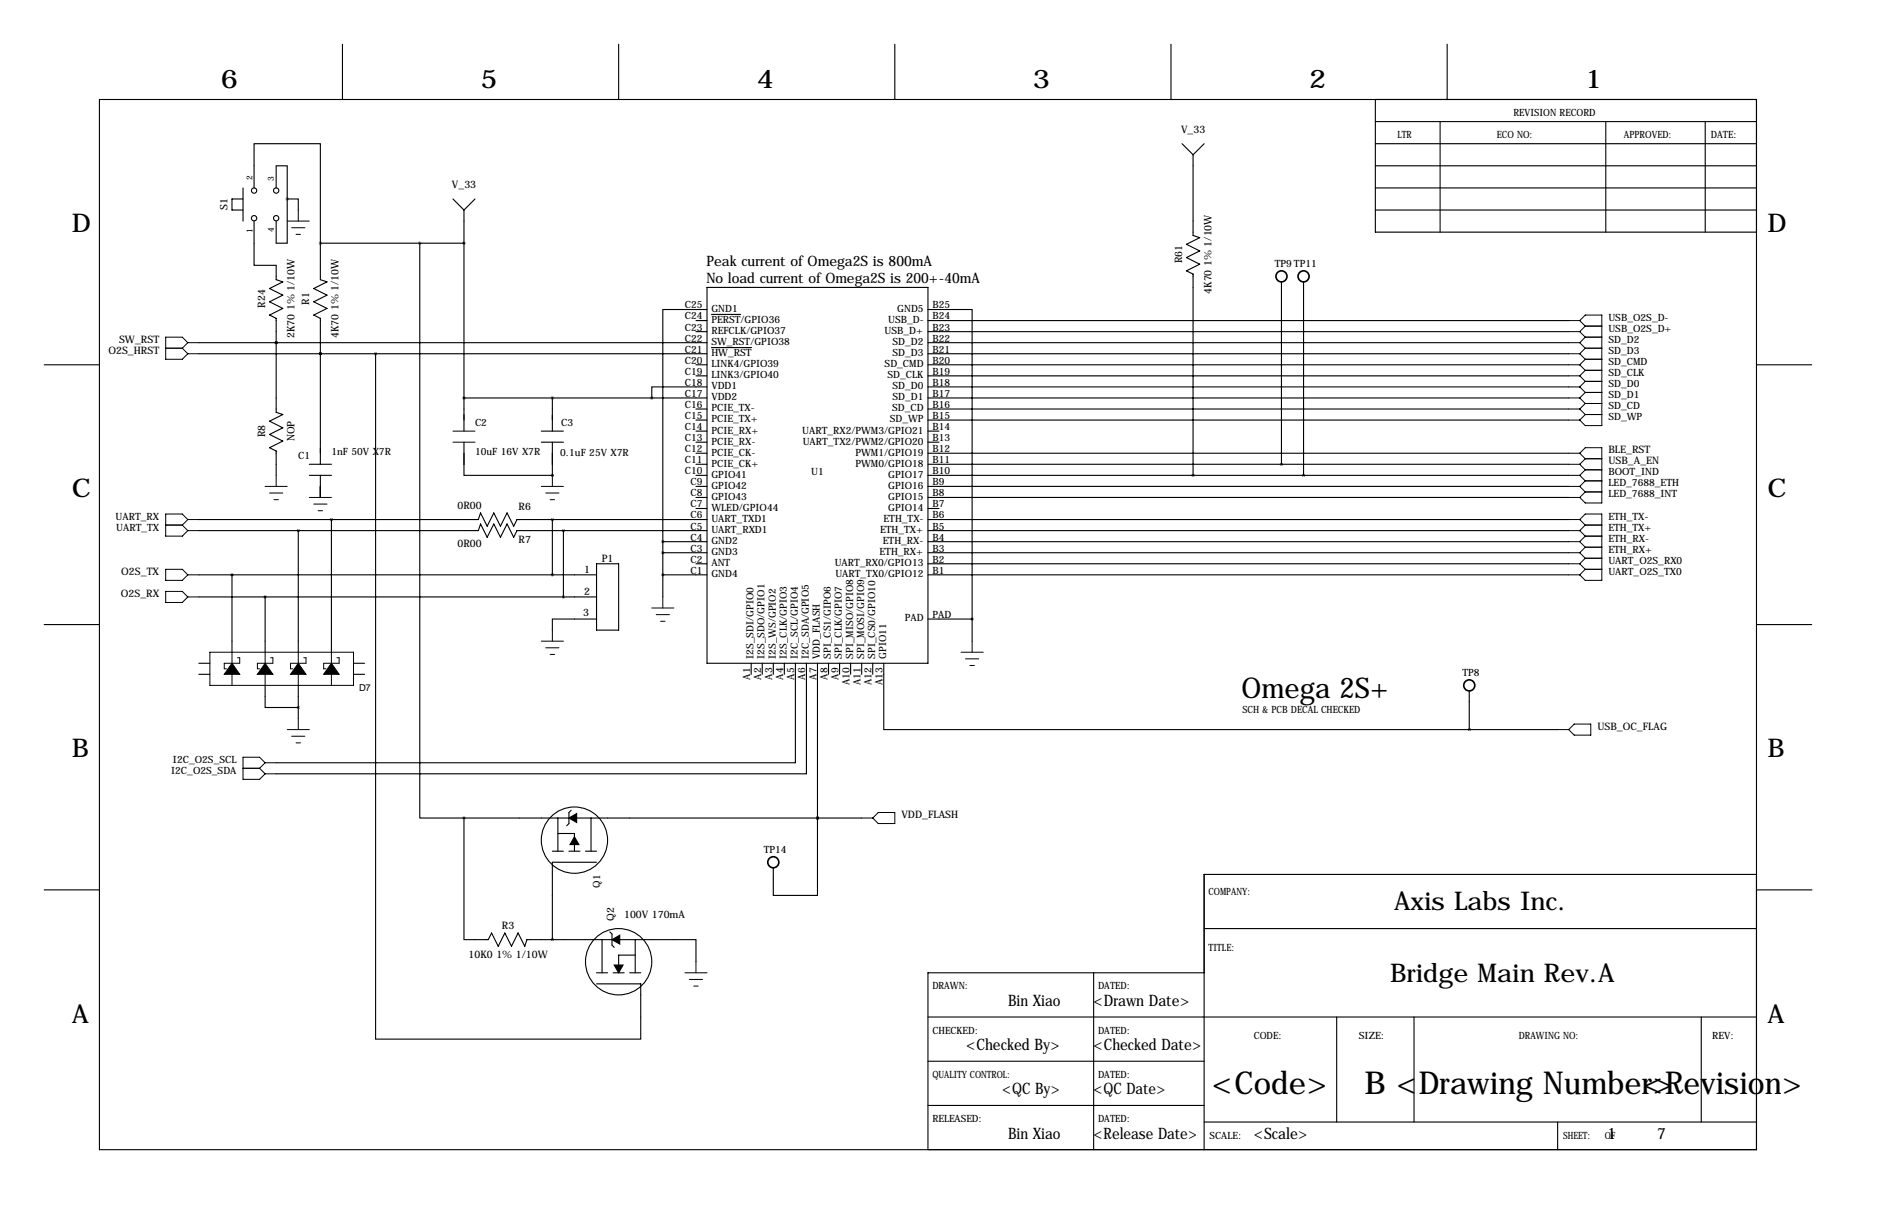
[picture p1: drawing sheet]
<svg xmlns="http://www.w3.org/2000/svg" width="432mm" height="279mm" viewBox="0 0 432 279" stroke-linecap="round" stroke-linejoin="round" font-family="sans-serif">
<g fill="none" stroke="#000" stroke-width=".25">
<path d="M78.7 10.2v12.7M142.2 10.2v12.7M205.7 10.2v12.7M269.2 10.2v12.7M332.7 10.2v12.7M22.9 22.9h381v241.3h-381zM271.8 33l2.5 2.6M274.3 35.6v18.5l1.5 .5-3 1.5 3 1.6-3 1.5 3 1.5-3 1.5 1.5 .8v46.2M276.9 33l-2.6 2.6M316.2 27.9h87.7M316.2 33h87.7M316.2 22.9v30.4h87.7"/>
<path d="M316.2 38.1h87.7M331.1 27.9v25.4M369.2 27.9v25.4M392.1 27.9v25.4M55.9 45.7h-2.6v2.6h2.6M55.9 43.2v7.6M58.4 50.8v10.2h5.1v3.3l1.5 .5-3 1.5 3 1.5-3 1.5 3 1.6-3 1.5 1.5 .8v21.5l1.5 .5-3 1.6 3 1.5-3 1.5 3 1.5-3 1.6 1.5 .7v5.6M58.4 43.2v-10.2h15.3v22.9M63.5 43.2v-5.1h2.5v7.6M66 45.7v10.2h-2.5v-5.1M66 45.7h2.6v2.6M73.7 55.9v8.4l1.5 .5-3.1 1.5 3.1 1.5-3.1 1.5 3.1 1.6-3.1 1.5 1.6 .8v33.5"/>
<path d="M73.7 55.9h33M96.5 55.9v132.1h10.2M104.1 45.7l2.6 2.6M106.7 48.3v50.8M109.2 45.7l-2.5 2.6M316.2 43.2h87.7M316.2 48.3h87.7M45.7 78.7h116.9M63.5 78.7h.1M160 73.7h2.6M160 76.2h2.6M162.6 71.1h-10.2v53.4"/>
<path d="M162.6 66h50.8v86.4h-50.8zM163.6 72.2h6.7M163.6 79.9h9.2M213.4 71.1h10.1v71.1M213.4 73.7h147.3M213.4 76.2h147.3M213.4 78.7h147.3M294.6 64.8v41.9M299.7 64.8v44.4M10.2 83.8h12.7M45.7 81.3h116.9M73.7 81.3h.1"/>
<path d="M86.4 81.3v157.5h60.9v-12.7h-10.1M106.7 91.4h55.9M124.5 99.1h5M127 91.4v7.7M160 83.8h2.6M160 86.4h2.6M160 94h2.6M160 96.5h2.6M160 99.1h2.6M162.6 88.9h-12.7v2.5M213.4 83.8h147.3M213.4 81.3h147.3"/>
<path d="M213.4 86.4h147.3M213.4 88.9h147.3M213.4 91.4h147.3M213.4 94h147.3M213.4 96.5h147.3M213.4 99.1h2.5M403.9 83.8h12.7M45.7 119.4h64.3l.5-1.5 1.5 3 1.5-3 1.6 3 1.5-3 1.5 3 .8-1.5h43.7M71.1 106.7h5.1M71.1 109.2h5.1M73.7 109.2v5.1M76.2 119.4v30.5"/>
<path d="M106.7 101.6v7.6h20.3M124.5 101.6h5M127 109.2h.1M127 101.6v7.6M127 119.4v12.7M160 101.6h2.6M160 104.1h2.6M160 106.7h2.6M160 109.2h2.6M160 111.8h2.6M160 114.3h2.6M160 116.8h2.6"/>
<path d="M213.4 101.6h2.5M213.4 104.1h147.3M213.4 106.7h147.3M213.4 109.2h147.3M213.4 111.8h147.3M213.4 114.3h147.3M213.4 116.8h2.5M213.4 119.4h147.3M45.7 121.9h64.3l.5-1.5 1.5 3 1.5-3 1.6 3 1.5-3 1.5 3 .8-1.5h43.7M45.7 132.1h91.5M45.7 137.2h91.5M53.3 132.1v17.8"/>
<path d="M61 137.2v12.7M68.6 121.9v28M129.5 121.9v15.3M137.2 129.5h5v15.3h-5zM152.4 124.5h10.2M152.4 127h10.2M152.4 132.1h10.2M152.4 124.5v12.7M160 129.5h2.6M213.4 121.9h147.3M213.4 124.5h147.3M213.4 127h147.3"/>
<path d="M213.4 129.5h147.3M213.4 132.1h147.3M10.2 143.5h12.7M45.7 152.4h2.6M45.7 154.9h2.6M61 157.5v5.1h7.6M68.6 157.5v7.6M81.3 152.4h2.5M81.3 154.9h2.5M137.2 142.2h-10.2v2.6M172.7 152.4v2.5M175.3 152.4v2.5"/>
<path d="M177.8 152.4v2.5M180.3 152.4v2.5M182.9 152.4v22.9h-119.4M185.4 152.4v25.4h-121.9M188 152.4v35.6M190.5 152.4v2.5M193 152.4v2.5M195.6 152.4v2.5M198.1 152.4v2.5M200.7 152.4v2.5M203.2 152.4v15.2h134.6M213.4 142.2h10.1"/>
<path d="M223.5 142.2v5.1M337.8 158.8v8.8M403.9 143.5h12.7M337.8 167.6h20.3M106.7 188v27.9h5.6l.7-1.5 1.6 3 1.5-3 1.5 3 1.5-3 1.5 3 .6-1.5h38.8v5.1M106.7 188h91.4M127 195.6h2.5M128.3 188v7.6M128.3 191.5h3.8v4.1M130.8 195.6h2.5M131.3 186.2l-.5 .5v2.5l-.5 .5M134.6 195.6h2.6"/>
<path d="M135.9 188v7.6M137.2 198.1h-10.2v17.8M188 188h.1M188 188v17.7h-10.2v-6.3M10.2 204.5h12.7M138.4 215.9v7.6M140.2 214.1l.5 .5v2.6l.5 .5M146 219.5h-3.8v2.2M146 215.9v7.6M276.9 213.4h127M403.9 200.9h-127v63.3M403.9 204.5h12.7"/>
<path d="M137.2 223.5h2.5M141 223.5h2.5M144.8 223.5h2.5M213.4 233.7h190.5M251.5 223.5v40.7M276.9 223.5h-63.5v40.7M307.3 233.7v24.1M325.1 233.7v24.1M391.2 233.7v24.1M213.4 243.8h63.5M213.4 254h63.5M276.9 257.8h127"/>
<path d="M358.1 257.8v6.4"/>
<circle cx="58.4" cy="50.1" r=".61"/>
<circle cx="58.4" cy="43.8" r=".61"/>
<circle cx="63.5" cy="50.1" r=".61"/>
<circle cx="63.5" cy="43.8" r=".61"/>
<circle cx="132.1" cy="193" r="7.6"/>
<circle cx="142.2" cy="221" r="7.6"/>
</g>
<path d="M130.8 188l1.8-1.1v2.1zM132.1 192.3l1 1.8h-2zM140.7 215.9l1.8-1v2zM141.2 221.7h2.1l-1.1 1.8z" fill="#000" stroke="#000" stroke-width=".25"/>
<g fill="none" stroke="#000" stroke-width=".23">
<path d="M66 50.8h5.1M67.1 52.3h3M68.1 53.8h1M68.6 48.3v2.5M43.2 78.7l-1.3-1.2h-3.8v5h3.8l1.3-1.2M43.2 78.7h2.5M43.2 78.7l-1.3 1.3M360.7 73.7h2.5M360.7 76.2h2.5M360.7 78.7h2.5M363.2 73.7l1.3 1.2M363.2 73.7l1.3-1.3h3.8v25.4h-3.8l-1.3-1.3"/>
<path d="M363.2 76.2l1.3 1.3M363.2 78.7l1.3 1.3M364.5 74.9h3.8M364.5 77.5h3.8M364.5 74.9l-1.3 1.3M364.5 77.5l-1.3 1.2M38.1 80h3.8M41.9 80l1.3 1.3M43.2 81.3h2.5M104.1 99.1h5.1M360.7 81.3h2.5M360.7 83.8h2.5"/>
<path d="M360.7 86.4h2.5M360.7 88.9h2.5M360.7 91.4h2.5M360.7 94h2.5M360.7 96.5h2.5M363.2 81.3l1.3 1.2M363.2 83.8l1.3 1.3M363.2 86.4l1.3 1.2M363.2 88.9l1.3 1.3M363.2 91.4l1.3 1.3M363.2 94l1.3 1.2M364.5 80h3.8"/>
<path d="M364.5 82.5h3.8M364.5 80l-1.3 1.3M364.5 85.1h3.8M364.5 82.5l-1.3 1.3M364.5 87.6h3.8M364.5 85.1l-1.3 1.3M364.5 90.2h3.8M364.5 87.6l-1.3 1.3M364.5 92.7h3.8M364.5 90.2l-1.3 1.2M364.5 95.2h3.8M364.5 92.7l-1.3 1.3"/>
<path d="M364.5 95.2l-1.3 1.3M43.2 119.4h2.5M43.2 119.4l-1.3-1.3h-3.8v5.1h3.8l1.3-1.3M43.2 119.4l-1.3 1.3M61 111.8h5M62 113.3h3M63 114.8h1M63.5 109.2v2.6M71.1 114.3h5.1M72.1 115.8h3.1M73.2 117.3h1M73.7 111.8v2.5"/>
<path d="M104.1 101.6h5.1M124.5 111.8h5M125.5 113.3h3M126.5 114.8h1M127 109.2v2.6M360.7 111.8h2.5M360.7 119.4h2.5M360.7 114.3h2.5M360.7 109.2h2.5M360.7 106.7h2.5M360.7 104.1h2.5M363.2 104.1l1.3-1.2h3.8v12.7h-3.8l-1.3-1.3"/>
<path d="M363.2 119.4l1.3-1.3h3.8v15.2h-3.8l-1.3-1.2M363.2 119.4l1.3 1.3M363.2 109.2l1.3 1.3M363.2 111.8l1.3 1.2M363.2 106.7l1.3 1.2M363.2 104.1l1.3 1.3M364.5 110.5h3.8M364.5 107.9h3.8M364.5 107.9l-1.3 1.3M364.5 113h3.8M364.5 110.5l-1.3 1.3M364.5 113l-1.3 1.3"/>
<path d="M364.5 105.4h3.8M364.5 105.4l-1.3 1.3M38.1 120.7h3.8M38.1 130.8h3.8l1.3 1.3-1.3 1.2h-3.8zM38.1 135.9h3.8l1.3 1.3-1.3 1.2h-3.8zM41.9 120.7l1.3 1.2M43.2 121.9h2.5M43.2 132.1h2.5M43.2 137.2h2.5M149.9 139.7h5M152.4 137.2v2.5M360.7 121.9h2.5"/>
<path d="M360.7 124.5h2.5M360.7 127h2.5M360.7 129.5h2.5M360.7 132.1h2.5M363.2 121.9l1.3 1.3M363.2 124.5l1.3 1.2M363.2 127l1.3 1.3M363.2 129.5l1.3 1.3M364.5 120.7h3.8M364.5 123.2h3.8M364.5 120.7l-1.3 1.2M364.5 125.7h3.8"/>
<path d="M364.5 123.2l-1.3 1.3M364.5 128.3h3.8M364.5 125.7l-1.3 1.3M364.5 130.8h3.8M364.5 128.3l-1.3 1.2M364.5 130.8l-1.3 1.3M48.3 149.9h33v7.6h-33zM53.3 149.9v2.5M53.3 154.9v2.6M54.6 151.1h.5v1.3h-3.5v1.3h.5M61 149.9v2.5M61 154.9v2.6"/>
<path d="M62.2 151.1h.5v1.3h-3.5v1.3h.5M68.6 149.9v2.5M68.6 154.9v2.6M69.8 151.1h.6v1.3h-3.6v1.3h.5M76.2 149.9v2.5M76.2 154.9v2.6M77.5 151.1h.5v1.3h-3.6v1.3h.5M124.5 147.3h5M125.5 148.8h3M126.5 150.4h1M127 144.8v2.5M150.9 141.2h3"/>
<path d="M151.9 142.7h1M221 149.9h5.1M222 151.4h3M223 152.9h1M223.5 147.3v2.6M55.9 176.5h3.8M59.7 176.5l1.3 1.3M61 177.8h2.5M61 175.3l-1.3-1.3h-3.8v5.1h3.8l1.3-1.3M61 175.3h2.5M61 175.3l-1.3 1.2M66 167.6h5.1"/>
<path d="M67.1 169.2h3M68.1 170.7h1M68.6 165.1v2.5M358.1 167.6h2.6M361.9 166.4h3.9v2.5h-3.9l-1.2-1.3zM198.1 188h2.6M200.7 188l1.2-1.3h3.8v2.5h-3.8zM157.5 223.5h5.1M158.5 225h3M159.5 226.6h1M160 221v2.5"/>
</g>
<path d="M53.3 152.4l1.8 2.5h-3.5zM61 152.4l1.7 2.5h-3.5zM68.6 152.4l1.8 2.5h-3.6zM76.2 152.4l1.8 2.5h-3.6z" fill="#000" stroke="#000" stroke-width=".23"/>
<g fill="none" stroke="#000" stroke-width=".38">
<circle cx="294.6" cy="63.5" r="1.27"/>
<circle cx="299.7" cy="63.5" r="1.27"/>
<circle cx="337.8" cy="157.5" r="1.27"/>
<circle cx="177.8" cy="198.1" r="1.27"/>
</g>
<path d="M149.8 91.4a.05 .05 0 0 0 .1 0 .05 .05 0 0 0-.1 0zM86.3 81.3a.05 .05 0 0 0 .1 0 .05 .05 0 0 0-.1 0zM73.6 81.3a.05 .05 0 0 0 .1 0 .05 .05 0 0 0-.1 0zM73.6 81.3a.05 .05 0 0 0 .1 0 .05 .05 0 0 0-.1 0zM187.9 188a.05 .05 0 0 0 .1 0 .05 .05 0 0 0-.1 0zM66 45.7a.05 .05 0 0 0 .1 0 .05 .05 0 0 0-.1 0zM129.5 121.9a.05 .05 0 0 0 .1 0 .05 .05 0 0 0-.1 0zM129.5 137.2a.05 .05 0 0 0 .1 0 .05 .05 0 0 0-.1 0zM53.3 132.1a.05 .05 0 0 0 .1 0 .05 .05 0 0 0-.1 0zM60.9 137.2a.05 .05 0 0 0 .1 0 .05 .05 0 0 0-.1 0zM73.6 55.9a.05 .05 0 0 0 .1 0 .05 .05 0 0 0-.1 0zM294.6 106.7a.05 .05 0 0 0 .1 0 .05 .05 0 0 0-.1 0zM187.9 188a.05 .05 0 0 0 .1 0 .05 .05 0 0 0-.1 0z" fill="#000" stroke="#000" stroke-width=".63"/>
<g font-size="7.3">
<text x="278.7" y="251.5">&lt;Code&gt;</text>
<text x="313.8" y="251.5">B &lt;Drawing Number&gt;</text>
<text x="377.8" y="251.5">&lt;Revision&gt;</text>
</g>
<text font-size="6.6" x="285.4" y="160.3">Omega 2S+</text>
<g font-size="5.9">
<text x="50.8" y="20.3">6</text>
<text x="110.5" y="20.3">5</text>
<text x="174" y="20.3">4</text>
<text x="237.5" y="20.3">3</text>
<text x="301" y="20.3">2</text>
<text x="364.5" y="20.3">1</text>
<text x="16.5" y="53.3">D</text>
<text x="406.4" y="53.3">D</text>
<text x="16.5" y="114.3">C</text>
<text x="406.4" y="114.3">C</text>
<text x="16.5" y="174">B</text>
<text x="406.4" y="174">B</text>
<text x="320.5" y="209.1">Axis Labs Inc.</text>
<text x="319.6" y="225.6">Bridge Main Rev.A</text>
<text x="16.5" y="234.9">A</text>
<text x="406.4" y="234.9">A</text>
</g>
<g font-size="3.6">
<text x="231.8" y="231.1">Bin Xiao</text>
<text x="251.5" y="231.1">&lt;Drawn Date&gt;</text>
<text x="222.1" y="241.3">&lt;Checked By&gt;</text>
<text x="251.5" y="241.3">&lt;Checked Date&gt;</text>
<text x="230.4" y="251.5">&lt;QC By&gt;</text>
<text x="251.5" y="251.5">&lt;QC Date&gt;</text>
<text x="231.8" y="261.6">Bin Xiao</text>
<text x="251.5" y="261.6">&lt;Release Date&gt;</text>
<text x="288.3" y="261.6">&lt;Scale&gt;</text>
<text x="369.6" y="261.6">1</text>
<text x="381" y="261.6">7</text>
</g>
<g font-size="3.3">
<text x="162.4" y="61.1">Peak current of Omega2S is 800mA</text>
<text x="162.4" y="64.9">No load current of Omega2S is 200+-40mA</text>
</g>
<g font-size="2.4">
<text x="271.6" y="30.5">V_33</text>
<text x="103.9" y="43.2">V_33</text>
<text x="52.3" y="48.3" transform="rotate(-90 52.3 48.3)">S1</text>
<text x="271.8" y="60.5" transform="rotate(-90 271.8 60.5)">R61</text>
<text x="61" y="70.7" transform="rotate(-90 61 70.7)">R24</text>
<text x="71.1" y="70" transform="rotate(-90 71.1 70)">R1</text>
<text x="278.5" y="67.5" transform="rotate(-90 278.5 67.5)">4K70 1% 1/10W</text>
<text x="67.7" y="77.7" transform="rotate(-90 67.7 77.7)">2K70 1% 1/10W</text>
<text x="77.9" y="77.7" transform="rotate(-90 77.9 77.7)">4K70 1% 1/10W</text>
<text x="24.9" y="81.3">O2S_HRST</text>
<text x="27.4" y="78.7">SW_RST</text>
<text x="61" y="100.5" transform="rotate(-90 61 100.5)">R8</text>
<text x="67.7" y="101.4" transform="rotate(-90 67.7 101.4)">NOP</text>
<text x="369.8" y="106.7">USB_A_EN</text>
<text x="369.8" y="104.1">BLE_RST</text>
<text x="105.2" y="116.8">0R00</text>
<text x="119.2" y="117.2">R6</text>
<text x="105.2" y="125.7">0R00</text>
<text x="119.2" y="124.9">R7</text>
<text x="134.3" y="131.6">1</text>
<text x="138.4" y="129">P1</text>
<text x="27.8" y="137.2">O2S_RX</text>
<text x="27.9" y="132.1">O2S_TX</text>
<text x="134.3" y="136.7">2</text>
<text x="134.1" y="141.5">3</text>
<text x="367.3" y="167.6">USB_OC_FLAG</text>
<text x="207.3" y="188">VDD_FLASH</text>
<text x="115.4" y="213.4">R3</text>
<text x="141.2" y="211.6" transform="rotate(-90 141.2 211.6)">Q2</text>
<text x="143.5" y="210.8">100V 170mA</text>
<text x="107.7" y="220.1">10K0 1% 1/10W</text>
</g>
<g font-size="2.3">
<text x="348" y="26.7">REVISION RECORD</text>
<text x="321.3" y="31.8">LTR</text>
<text x="344.2" y="31.8">ECO NO:</text>
<text x="373.4" y="31.8">APPROVED:</text>
<text x="393.3" y="31.8">DATE:</text>
<text x="293.1" y="61.3">TP9TP11</text>
<text x="157.5" y="70.9">C25</text>
<text x="163.6" y="71.7">GND1</text>
<text x="206.3" y="71.7">GND5</text>
<text x="214.4" y="70.9">B25</text>
<text x="157.5" y="73.4">C24</text>
<text x="157.5" y="75.9">C23</text>
<text x="163.6" y="74.2">PERST/GPIO36</text>
<text x="163.6" y="76.8">REFCLK/GPIO37</text>
<text x="203.4" y="76.8">USB_D+</text>
<text x="204.2" y="74.2">USB_D-</text>
<text x="214.4" y="75.9">B23</text>
<text x="214.4" y="73.4">B24</text>
<text x="369.8" y="73.7">USB_O2S_D-</text>
<text x="369.8" y="76.2">USB_O2S_D+</text>
<text x="157.5" y="78.5">C22</text>
<text x="157.5" y="81">C21</text>
<text x="157.5" y="83.6">C20</text>
<text x="163.6" y="79.3">SW_RST/GPIO38</text>
<text x="163.6" y="81.8">HW_RST</text>
<text x="205.2" y="81.8">SD_D3</text>
<text x="205.2" y="79.3">SD_D2</text>
<text x="214.4" y="83.6">B20</text>
<text x="214.4" y="81">B21</text>
<text x="214.4" y="78.5">B22</text>
<text x="369.8" y="78.7">SD_D2</text>
<text x="369.8" y="81.3">SD_D3</text>
<text x="369.8" y="83.8">SD_CMD</text>
<text x="157.5" y="86.1">C19</text>
<text x="157.5" y="88.6">C18</text>
<text x="163.6" y="84.4">LINK4/GPIO39</text>
<text x="163.6" y="86.9">LINK3/GPIO40</text>
<text x="163.6" y="89.5">VDD1</text>
<text x="203.4" y="84.4">SD_CMD</text>
<text x="204.1" y="86.9">SD_CLK</text>
<text x="205.2" y="89.5">SD_D0</text>
<text x="214.4" y="88.6">B18</text>
<text x="214.4" y="86.1">B19</text>
<text x="369.8" y="86.4">SD_CLK</text>
<text x="369.8" y="88.9">SD_D0</text>
<text x="157.5" y="91.2">C17</text>
<text x="157.5" y="93.7">C16</text>
<text x="163.6" y="92">VDD2</text>
<text x="163.6" y="94.5">PCIE_TX-</text>
<text x="205.1" y="94.5">SD_CD</text>
<text x="205.2" y="92">SD_D1</text>
<text x="214.4" y="93.7">B16</text>
<text x="214.4" y="91.2">B17</text>
<text x="369.8" y="91.4">SD_D1</text>
<text x="369.8" y="94">SD_CD</text>
<text x="109.2" y="97.8">C2</text>
<text x="129" y="97.8">C3</text>
<text x="157.5" y="96.3">C15</text>
<text x="157.5" y="98.8">C14</text>
<text x="157.5" y="101.3">C13</text>
<text x="163.6" y="97.1">PCIE_TX+</text>
<text x="163.6" y="99.6">PCIE_RX+</text>
<text x="184.5" y="99.6">UART_RX2/PWM3/GPIO21</text>
<text x="204.6" y="97.1">SD_WP</text>
<text x="214.4" y="101.3">B13</text>
<text x="214.4" y="98.8">B14</text>
<text x="214.4" y="96.3">B15</text>
<text x="369.8" y="96.5">SD_WP</text>
<text x="68.6" y="105.4">C1</text>
<text x="76.2" y="104.5">1nF 50V X7R</text>
<text x="109.2" y="104.5">10uF 16V X7R</text>
<text x="128.8" y="104.7">0.1uF 25V X7R</text>
<text x="157.5" y="103.9">C12</text>
<text x="157.5" y="106.4">C11</text>
<text x="163.6" y="102.2">PCIE_RX-</text>
<text x="163.6" y="104.7">PCIE_CK-</text>
<text x="163.6" y="107.2">PCIE_CK+</text>
<text x="184.6" y="102.2">UART_TX2/PWM2/GPIO20</text>
<text x="196.7" y="107.2">PWM0/GPIO18</text>
<text x="196.7" y="104.7">PWM1/GPIO19</text>
<text x="214.4" y="106.4">B11</text>
<text x="214.4" y="103.9">B12</text>
<text x="157.5" y="109">C10</text>
<text x="158.8" y="111.5">C9</text>
<text x="163.6" y="109.8">GPIO41</text>
<text x="163.6" y="112.3">GPIO42</text>
<text x="186.5" y="109.2">U1</text>
<text x="204.2" y="112.3">GPIO16</text>
<text x="204.2" y="109.8">GPIO17</text>
<text x="214.4" y="111.5">B9</text>
<text x="214.4" y="109">B10</text>
<text x="369.8" y="109.2">BOOT_IND</text>
<text x="369.8" y="111.8">LED_7688_ETH</text>
<text x="26.6" y="119.4">UART_RX</text>
<text x="158.8" y="114">C8</text>
<text x="158.8" y="116.6">C7</text>
<text x="158.8" y="119.1">C6</text>
<text x="163.6" y="114.9">GPIO43</text>
<text x="163.6" y="117.4">WLED/GPIO44</text>
<text x="163.6" y="119.9">UART_TXD1</text>
<text x="203.1" y="119.9">ETH_TX-</text>
<text x="204.2" y="117.4">GPIO14</text>
<text x="204.2" y="114.9">GPIO15</text>
<text x="214.4" y="119.1">B6</text>
<text x="214.4" y="116.6">B7</text>
<text x="214.4" y="114">B8</text>
<text x="369.8" y="119.4">ETH_TX-</text>
<text x="369.8" y="114.3">LED_7688_INT</text>
<text x="26.7" y="121.9">UART_TX</text>
<text x="158.8" y="121.7">C5</text>
<text x="158.8" y="124.2">C4</text>
<text x="163.6" y="122.5">UART_RXD1</text>
<text x="163.6" y="125">GND2</text>
<text x="202.3" y="122.5">ETH_TX+</text>
<text x="203" y="125">ETH_RX-</text>
<text x="214.4" y="124.2">B4</text>
<text x="214.4" y="121.7">B5</text>
<text x="369.8" y="121.9">ETH_TX+</text>
<text x="369.8" y="124.5">ETH_RX-</text>
<text x="158.8" y="126.7">C3</text>
<text x="158.8" y="129.3">C2</text>
<text x="158.8" y="131.8">C1</text>
<text x="163.6" y="127.6">GND3</text>
<text x="163.6" y="130.1">ANT</text>
<text x="191.9" y="130.1">UART_RX0/GPIO13</text>
<text x="202.2" y="127.6">ETH_RX+</text>
<text x="214.4" y="131.8">B1</text>
<text x="214.4" y="129.3">B2</text>
<text x="214.4" y="126.7">B3</text>
<text x="369.8" y="127">ETH_RX+</text>
<text x="369.8" y="129.5">UART_O2S_RX0</text>
<text x="163.6" y="132.6">GND4</text>
<text x="192.1" y="132.6">UART_TX0/GPIO12</text>
<text x="369.8" y="132.1">UART_O2S_TX0</text>
<text x="208" y="142.8">PAD</text>
<text x="214.4" y="142">PAD</text>
<text x="173.3" y="151.4" transform="rotate(-90 173.3 151.4)">I2S_SDI/GPIO0</text>
<text x="175.8" y="151.4" transform="rotate(-90 175.8 151.4)">I2S_SDO/GPIO1</text>
<text x="178.4" y="151.4" transform="rotate(-90 178.4 151.4)">I2S_WS/GPIO2</text>
<text x="180.9" y="151.4" transform="rotate(-90 180.9 151.4)">I2S_CLK/GPIO3</text>
<text x="183.4" y="151.4" transform="rotate(-90 183.4 151.4)">I2C_SCL/GPIO4</text>
<text x="186" y="151.4" transform="rotate(-90 186 151.4)">I2C_SDA/GPIO5</text>
<text x="188.5" y="151.4" transform="rotate(-90 188.5 151.4)">VDD_FLASH</text>
<text x="191.1" y="151.4" transform="rotate(-90 191.1 151.4)">SPI_CS1/GIPO6</text>
<text x="193.6" y="151.4" transform="rotate(-90 193.6 151.4)">SPI_CLK/GPIO7</text>
<text x="196.1" y="151.4" transform="rotate(-90 196.1 151.4)">SPI_MISO/GPIO8</text>
<text x="198.7" y="151.4" transform="rotate(-90 198.7 151.4)">SPI_MOSI/GPIO9</text>
<text x="201.2" y="151.4" transform="rotate(-90 201.2 151.4)">SPI_CS0/GPIO10</text>
<text x="203.8" y="151.4" transform="rotate(-90 203.8 151.4)">GPIO11</text>
<text x="336.3" y="155.2">TP8</text>
<text x="172.5" y="156.2" transform="rotate(-90 172.5 156.2)">A1</text>
<text x="175" y="156.2" transform="rotate(-90 175 156.2)">A2</text>
<text x="177.5" y="156.2" transform="rotate(-90 177.5 156.2)">A3</text>
<text x="180.1" y="156.2" transform="rotate(-90 180.1 156.2)">A4</text>
<text x="182.6" y="156.2" transform="rotate(-90 182.6 156.2)">A5</text>
<text x="185.2" y="156.2" transform="rotate(-90 185.2 156.2)">A6</text>
<text x="187.7" y="156.2" transform="rotate(-90 187.7 156.2)">A7</text>
<text x="190.2" y="156.2" transform="rotate(-90 190.2 156.2)">A8</text>
<text x="192.8" y="156.2" transform="rotate(-90 192.8 156.2)">A9</text>
<text x="195.3" y="157.5" transform="rotate(-90 195.3 157.5)">A10</text>
<text x="197.9" y="157.5" transform="rotate(-90 197.9 157.5)">A11</text>
<text x="200.4" y="157.5" transform="rotate(-90 200.4 157.5)">A12</text>
<text x="202.9" y="157.5" transform="rotate(-90 202.9 157.5)">A13</text>
<text x="285.6" y="163.9">SCH &amp; PCB DECAL CHECKED</text>
<text x="39.4" y="177.8">I2C_O2S_SDA</text>
<text x="39.8" y="175.3">I2C_O2S_SCL</text>
<text x="175.6" y="195.9">TP14</text>
<text x="138" y="203.9" transform="rotate(-90 138 203.9)">Q1</text>
<text x="277.9" y="205.7">COMPANY:</text>
<text x="277.9" y="218.4">TITLE:</text>
<text x="214.4" y="227.3">DRAWN:</text>
<text x="252.5" y="227.3">DATED:</text>
<text x="214.4" y="237.5">CHECKED:</text>
<text x="252.5" y="237.5">DATED:</text>
<text x="288.3" y="238.8">CODE:</text>
<text x="312.4" y="238.8">SIZE:</text>
<text x="349.2" y="238.8">DRAWING NO:</text>
<text x="393.7" y="238.8">REV:</text>
<text x="214.4" y="247.6">QUALITY CONTROL:</text>
<text x="252.5" y="247.6">DATED:</text>
<text x="214.4" y="257.8">RELEASED:</text>
<text x="252.5" y="257.8">DATED:</text>
<text x="278.1" y="261.6">SCALE:</text>
<text x="359.4" y="261.6">SHEET:</text>
<text x="369" y="261.6">OF</text>
</g>
<text font-size="2.2" x="82.5" y="158.8">D7</text>
<g font-size="1.9">
<text x="58.1" y="41.4" transform="rotate(-90 58.1 41.4)">2</text>
<text x="63" y="41.7" transform="rotate(-90 63 41.7)">3</text>
<text x="58.1" y="53.6" transform="rotate(-90 58.1 53.6)">1</text>
<text x="63" y="53.4" transform="rotate(-90 63 53.4)">4</text>
</g>
</svg>
